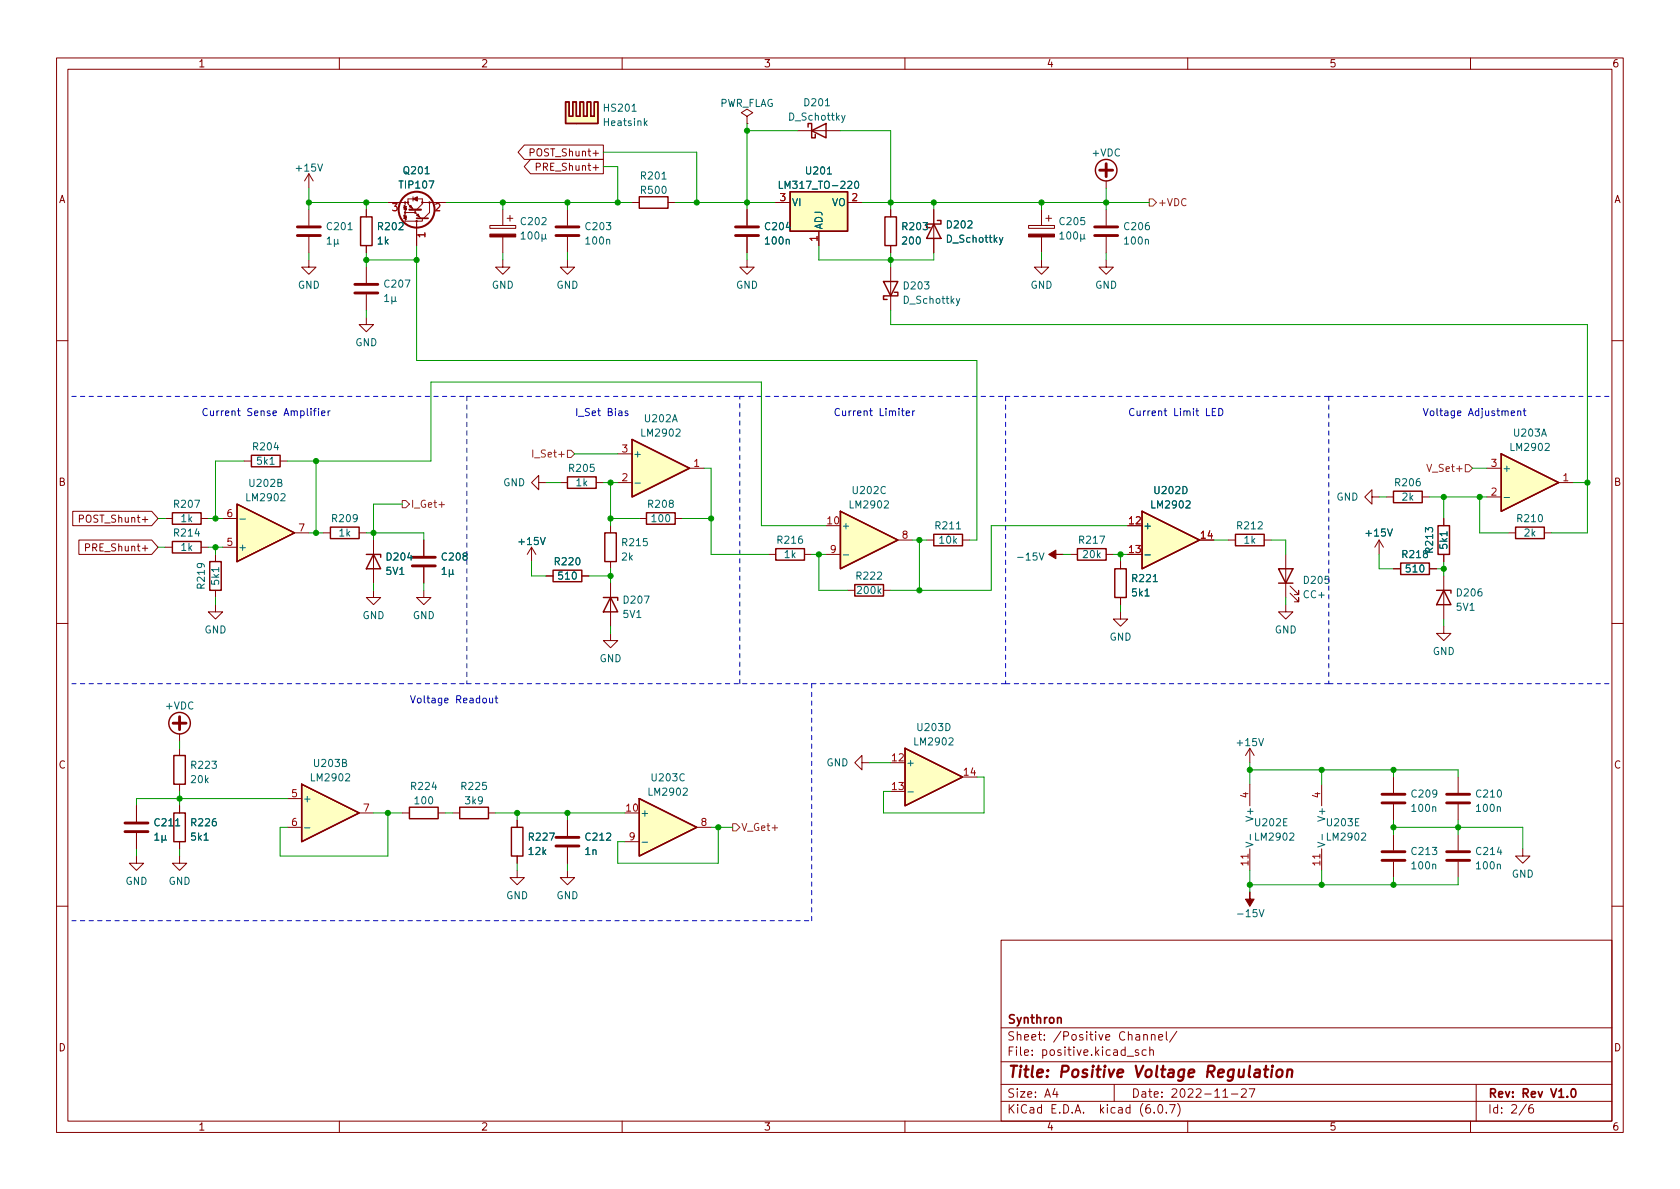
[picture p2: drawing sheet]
<svg xmlns="http://www.w3.org/2000/svg" width="297mm" height="210mm" viewBox="0 0 297 210" stroke-linecap="round" stroke-linejoin="round" font-family="sans-serif">
<g fill="none" stroke="#840000" stroke-width=".18">
<path d="M10 10.2h277v190.1h-277zM12 12.2h273v186.1h-273zM60 10.2v2M110 10.2v2M160 10.2v2M210 10.2v2M260 10.2v2M54.6 30.7l-.8 1.3M54.6 30.7v2.6M54.6 37.1v2.8M54.6 30.7l.8 1.3M64.8 37.1v1.2"/>
<path d="M68.6 35.8h3M71.6 37.6v.4l-.2 .1 .5 .1-.5 .1 .5 .2-.5 .1 .5 .1-.3 .2v.2h3.1v-.5M71.6 35.8h.5v.3l1.1 1M71.6 35.8v.5l-.2 .1 .5 .2-.5 .1 .5 .1-.5 .2 .5 .1-.3 .1v.4h1.8M72.4 36.6l.2-.3 .3 .5zM73 35.2h-.9v.6M73 34.8v.8M73.4 37.1v.5l1 1M73.7 37.1l1-1v-.3h1.2v1.8l-1 1M73.7 38.1l.2-.3 .3 .5zM73.7 39.2v4.2M73.8 35.2h.9v.6"/>
<path d="M76.1 35.8h2.6M86.6 39.9h4.6v.5h-4.6zM88.9 37.1v2.8M89.7 38.6h1M90.2 38.1v1M92.7 25.6h14v2.6h-14l-1.1-1.3zM93.7 27l.6-.1 .2-.2-.1-.3-.7-.1v1.3M93.8 28.2h12.9v2.5h-12.9l-1.1-1.2zM94.8 29.5h.6l.1-.2v-.3l-.7-.1v1.2M100.3 37.1v2.8M111.8 35.8h1.2M118.1 35.8h1.3"/>
<path d="M132.1 20.6l1-.7-1-.6-1 .6 1 .7v1.2M132.1 21.8h.1M132.1 37.1v2.8M137.2 35.8h2.5M141 23.1h7.6M149.9 35.8h2.5M157.5 37.1v1.2M165.1 37.1v7.6M181.9 39.9h4.5v.5h-4.5zM184.1 37.1v2.8M184.9 38.6h1M185.4 38.1v1"/>
<path d="M195.6 32v1.3M195.6 37.1v2.8M54.6 46v1.2h1.3l-1.3 1.3-1.3-1.3h1.3M54.6 41.9v2.8M64.8 56.1v1.3h1.2l-1.2 1.3-1.3-1.3h1.3M64.8 43.4v1.3M64.8 47.2v2.8M64.8 52.1v2.8M88.9 46v1.2h1.3l-1.3 1.3-1.3-1.3h1.3M88.9 41.9v2.8M100.3 46v1.2h1.3l-1.3 1.3-1.2-1.3h1.2M100.3 41.9v2.8"/>
<path d="M132.1 46v1.2h1.2l-1.2 1.3-1.3-1.3h1.3M132.1 41.9v2.8M144.8 40.9v2.5M157.5 43.4v1.3M157.5 47.2v7.7M184.1 46v1.2h1.3l-1.3 1.3-1.2-1.3h1.2M184.1 41.9v2.8M195.6 46v1.2h1.2l-1.2 1.3-1.3-1.3h1.3M195.6 41.9v2.8M10 60.2h2M285 60.2h2M12.9 90.4h13.9l1.1 1.3-1.1 1.3h-13.9z"/>
<path d="M13.9 95.5h12.9l1.1 1.3-1.1 1.2h-12.9zM14 91.7h.6l.2-.2-.1-.3-.7-.1v1.3M15.1 96.8h.6l.2-.2-.1-.3-.7-.1v1.2M29.2 96.8h1.3M29.2 91.7h1.3M35.6 96.8h1.2M35.6 91.7h1.2M38.1 98v1.3M39.4 96.8h2.5M39.4 91.7h2.5M43.2 81.5h1.2M49.5 81.5h1.3"/>
<path d="M52.1 94.2h2.5M57.1 94.2h1.3M63.5 94.2h1.3M66 95.5v7.6M74.9 95.5v2.8M94 96.8l-.8 1.2M94 96.8v2.5M94 96.8l.7 1.2M95.2 85.3v-1.2l-1.2 1.2 1.2 1.3v-1.3h1.3M99.1 85.3h1.2M105.4 85.3h1.3M107.9 93v1.2"/>
<path d="M107.9 99.3v1.3M109.2 85.3h2.6M109.2 80.3h2.6M113 91.7h1.3M119.4 91.7h1.2M121.9 82.8h2.6M135.9 98h1.3M142.2 98h1.3M146 98h2.6M158.7 95.5h2.6M163.8 95.5h1.3M170.2 95.5h1.2"/>
<path d="M189.2 98h1.3M195.6 98h1.2M198.1 99.3v1.3M217.2 95.5h1.2M223.5 95.5h1.3M227.3 98v7.7M242.6 87.9v-1.3l-1.3 1.3 1.3 1.2v-1.2h1.2M243.8 95.5l-.7 1.3M243.8 95.5v2.5M243.8 95.5l.8 1.3M245.1 87.9h1.3M251.5 87.9h1.2"/>
<path d="M255.3 91.7v1.3M255.3 98v1.3M262.9 82.8h2.5M262.9 87.9h2.5M266.7 94.2h1.3M273 94.2h1.3M275.6 85.3h2.5M10 110.2h2M38.1 106.9v1.3h1.3l-1.3 1.3-1.3-1.3h1.3M38.1 104.4v1.3M66 104.4v1.3h1.3l-1.3 1.2-1.2-1.2h1.2M74.9 104.4v1.3h1.3l-1.3 1.2-1.2-1.2h1.2"/>
<path d="M74.9 100.3v2.8M96.5 101.8h1.3M102.9 101.8h1.2M107.9 112v1.3h1.3l-1.3 1.2-1.2-1.2h1.2M107.9 103.1v7.6M149.9 104.4h1.2M156.2 104.4h1.3M198.1 108.2v1.3h1.3l-1.3 1.2-1.3-1.2h1.3M198.1 105.7v1.2M227.3 106.9v1.3h1.3l-1.3 1.3-1.2-1.3h1.2M228.1 104.9l1.5 1.5v-.7v.7h-.7M228.1 103.6l1.5 1.6v-.8v.8h-.7"/>
<path d="M246.4 100.6h1.2M252.7 100.6h1.3M255.3 110.7v1.3h1.2l-1.2 1.3-1.3-1.3h1.3M255.3 101.8v7.7M285 110.2h2M31.7 129.8v1.3M31.7 132.3v1.3M31.7 138.7v1.2M152.4 134.9v-1.3l-1.3 1.3 1.3 1.2v-1.2h1.3M221 132.3v2.6M221 138.7v3.8M221 132.3l-.8 1.3"/>
<path d="M221 132.3l.7 1.3M233.7 138.7v3.8M246.4 137.4v2.8M257.8 137.4v2.8M24.1 151.4v1.2h1.3l-1.3 1.3-1.2-1.3h1.2M24.1 142.5v2.8M24.1 147.3v2.8M31.7 151.4v1.2h1.3l-1.3 1.3-1.2-1.3h1.2M31.7 142.5v1.3M31.7 148.8v1.3M50.8 141.2h2.5M50.8 146.3h2.5"/>
<path d="M63.5 143.8h2.5M71.1 143.8h1.3M77.5 143.8h1.2M80 143.8h1.3M86.4 143.8h1.2M91.4 153.9v1.3h1.3l-1.3 1.3-1.2-1.3h1.2M91.4 145v1.3M91.4 151.4v1.2M100.3 153.9v1.3h1.3l-1.3 1.3-1.2-1.3h1.2M100.3 145v2.8M100.3 149.9v2.7M110.5 148.8h2.5"/>
<path d="M123.2 146.3h2.5M221 150.1v3.8M233.7 150.1v3.8M246.4 142.2v2.8M246.4 147.6v2.8M246.4 152.4v2.8M257.8 142.2v2.8M257.8 147.6v2.8M257.8 152.4v2.8M269.2 150.1v1.3h1.3l-1.3 1.2-1.2-1.2h1.2M10 160.2h2M177 166.3h108v32h-108z"/>
<path d="M285 160.2h2M60 198.3v2M110 198.3v2M160 198.3v2M177 194.8h108M177 191.8h108M177 187.8h108M177 181.8h108M186.5 192.5l-.4 1h1M186.9 193v1M197 191.8v3M199.3 186.8h1.1"/>
<path d="M201.3 185.7l-.4-.1-.2 .2 .1 .3 .5 .1v.4h-.6M202.2 183.1l.2-.2 .4 .1 .1 .9M202.6 185.7l-.4-.1-.3 .3v.4l.2 .3h.5M203.3 185.8l.2-.2 .4 .1v.9M203.3 185.1v1.5M203.6 183.1l.2-.2 .3 .1 .1 .9M203.6 182.9v1M204.1 196.7v.1M204.9 183.4l.7-.1-.1-.3-.4-.1-.2 .2v.8h.6M204.9 195.4l.2-.1a.81 .81 0 0 1 .6 .7 .81 .81 0 0 1-.3 .8h-.2a.81 .81 0 0 1-.6-.6 .81 .81 0 0 1 .3-.8zM206.2 196.7v.1M206.2 182.4v1.3l.2 .2"/>
<path d="M206.8 195.3h1l-.7 1.5M208.1 182.4l-1.3 1.9M208.2 195.1a1.72 1.72 0 0 1 0 2.3M210 198.3v2M216.2 194h.9M217.7 193.5h1.2M219.5 192.7l.6-.2 .2 .2 .1 .3-1 1h1M220.9 192.5h1l-.7 1.5M260 198.3v2M261 191.8v6.5M269.9 195.3l-1.3 1.9M271 195.3a.6 .6 0 0 0-.7 .7v.5l.1 .3h.5l.2-.1 .1-.5-.2-.2-.4-.1-.3 .3"/>
<circle cx="71.6" cy="35.8" r=".13"/>
<circle cx="71.6" cy="37.6" r=".13"/>
<circle cx="72.1" cy="35.8" r=".13"/>
<circle cx="73.4" cy="37.6" r=".13"/>
<circle cx="73.7" cy="39.1" r=".13"/>
<circle cx="74.7" cy="35.8" r=".13"/>
<circle cx="75.9" cy="35.8" r=".13"/>
</g>
<path d="M73.7 38.6h2M278 192.6l.1-.1a.81 .81 0 0 1 .6 .7 .81 .81 0 0 1-.3 .8h-.1a.81 .81 0 0 1-.6-.6 .81 .81 0 0 1 .3-.8z" fill="none" stroke="#840000" stroke-width=".3"/>
<path d="M223.5 189.1h.8M223.9 188.5l-.3 1.7 .1 .2 .4 .1M224.9 189.1l-.1 1.4M225 188.5l-.1 .1 .1 .1 .1-.1-.1-.1v.2M225.8 189.3a.52 .52 0 0 1 .6-.2 .52 .52 0 0 1 .4 .4l-.1 .6a.55 .55 0 0 1-.5 .4 .55 .55 0 0 1-.5-.4zM227.7 189.3a.49 .49 0 0 1 .8 .1l-.1 1.1M227.7 189.1l-.2 1.4" fill="none" stroke="#840000" stroke-width=".4"/>
<g fill="none" stroke="#840000" stroke-width=".51">
<path d="M194.4 30.1h2.3M195.6 29v2.2M52.6 41.7h4M52.6 40.1h4M62.7 51.8h4.1M62.7 50.3h4.1M98.3 41.7h4.1M98.3 40.1h4.1M130 41.7h4.1M130 40.1h4.1M193.5 41.7h4.1M193.5 40.1h4.1"/>
<path d="M72.9 98.5h4.1M72.9 100.1h4.1M30.6 127.9h2.3M31.7 126.7v2.3M22.1 147.1h4.1M22.1 145.5h4.1M98.3 149.6h4.1M98.3 148.1h4.1M244.3 152.1h4.1M244.3 150.6h4.1M244.3 142h4.1M244.3 140.5h4.1"/>
<path d="M255.8 152.1h4M255.8 150.6h4M255.8 142h4M255.8 140.5h4"/>
</g>
<g fill="none" stroke="#006464" stroke-width=".18">
<path d="M137.8 32v1.3h.6M149.4 20.4l-.4 1.2-.2 .1M151.2 32.2l.2-.2a.68 .68 0 0 1 .4 .7 .68 .68 0 0 1-.4 .6l-.2-.1-.1-.4zM57.9 42.3l.3-.4v1.3M57.9 43.2h.7M59.1 42.3v1.3M59.7 43l.2 .2M59.7 42.3v.8l-.4 .1-.2-.2M68 52.4l.4-.3v1.2M68 53.3h.7M69.3 52.5v1.2M69.9 53.1l.2 .2"/>
<path d="M69.9 52.5l-.1 .8h-.3l-.2-.2M92.1 41.4l.4-.4v1.3M92.1 42.3h.8M93.5 41.1l.2-.1a.68 .68 0 0 1 .4 .6 .68 .68 0 0 1-.4 .7l-.2-.1-.1-.4zM94.7 41.1l.2-.1a.68 .68 0 0 1 .4 .6 .68 .68 0 0 1-.4 .7l-.2-.1-.1-.4zM95.8 41.4v1.3M96.4 42.1l.2 .2M96.4 41.4v.8l-.4 .1-.2-.2M169.7 52.8l-.4 1.1-.2 .2M177.3 42l-.4 1.1-.2 .2M187.4 41.4l.4-.4v1.3M187.4 42.3h.7"/>
<path d="M188.7 41.1l.2-.1a.68 .68 0 0 1 .4 .6 .68 .68 0 0 1-.4 .7l-.2-.1-.1-.4zM189.9 41.1l.2-.1a.68 .68 0 0 1 .5 .6 .68 .68 0 0 1-.5 .7l-.2-.1-.1-.4zM191.1 41.4v1.3M191.7 42.1l.2 .2M191.7 41.4l-.1 .8-.3 .1-.2-.2M42.4 91.8h1M112.3 85.4h.9M149.1 98.1h1M202.4 98.1h1M265.9 88h1M78.2 100.7l.3-.4v1.3M78.2 101.6h.7"/>
<path d="M79.4 100.7v1.3M80 101.4l.2 .2M80 100.7v.8l-.4 .1-.2-.2M27.4 147.7l.3-.4v1.3M27.4 148.6h.7M28.6 147.7v1.3M29.2 148.4l.2 .2M29.2 147.7v.8l-.4 .1-.2-.2M53.8 146.4h1M113.5 148.9h1M160.5 140h1M220.3 148.9l1.3 .5-1.3 .4"/>
<path d="M221.1 147.5v1M233 148.9l1.3 .5-1.3 .4M233.8 147.5v1"/>
</g>
<g fill="#ffffc2" stroke="#ffffc2" stroke-width=".18">
<path d="M53.3 138.7l10.2 5.1-10.2 5z"/>
<path d="M160 132.3l10.2 5.1-10.2 5.1z"/>
<path d="M100 18h.6v2.6h.7v-2.6h.6v2.6h.6l-.6 1.2h-1.9z"/>
<path d="M102.5 18h.7v2.6h.6v-2.6h.6v2.6h.7v-2.6h.6v3.8h-3.8l.6-1.2z"/>
<path d="M113 141.2l10.2 5.1-10.2 5.1z"/>
<path d="M201.9 90.4l10.2 5.1-10.2 5.1z"/>
<path d="M148.6 90.4l10.1 5.1-10.1 5.1z"/>
<path d="M41.9 89.1l10.2 5.1-10.2 5.1z"/>
<path d="M139.7 33.9h10.2v7h-10.2z"/>
<path d="M111.8 77.7l10.1 5.1-10.1 5.1z"/>
<path d="M265.4 80.3l10.2 5-10.2 5.1z"/>
</g>
<g fill="none" stroke="#840000" stroke-width=".25">
<path d="M100 18h.6v2.6h.7v-2.6h.6v2.6h.6v-2.6h.7v2.6h.6v-2.6h.6v2.6h.7v-2.6h.6v3.8h-5.7zM63.8 38.3h2v5.1h-2zM113 34.8h5.1v2h-5.1zM139.7 33.9h10.2v7h-10.2zM142.9 22.5v-.7h.6v2.6h.6v-.7M143.5 23.1l2.5-1.3v2.6zM156.5 38.3h2v5.1h-2zM165.1 39.6l1.3 2.6h-2.6zM165.7 39h.7v.6h-2.6v.7h.7M156.2 49.8h2.5l-1.2 2.5zM158.1 51.7h.6v.6h-2.5v.7h.6M111.8 77.7l10.1 5.1-10.1 5.1z"/>
<path d="M30.5 95.8h5.1v2h-5.1zM30.5 90.7h5.1v2h-5.1zM37.1 99.3h2v5.1h-2zM41.9 89.1l10.2 5.1-10.2 5.1zM44.4 80.5h5.1v2h-5.1zM58.4 93.2h5.1v2h-5.1zM64.8 98h2.5v.5M66 98l1.3 2.6h-2.5zM100.3 84.3h5.1v2.1h-5.1zM106.9 94.2h2.1v5.1h-2.1zM114.3 90.7h5.1v2h-5.1zM137.2 97h5v2.1h-5z"/>
<path d="M148.6 90.4l10.1 5.1-10.1 5.1zM165.1 94.5h5.1v2h-5.1zM190.5 97h5.1v2.1h-5.1zM201.9 90.4l10.2 5.1-10.2 5.1zM218.4 94.5h5.1v2h-5.1zM246.4 86.9h5.1v2h-5.1zM247.6 99.6h5.1v2h-5.1zM254.3 93h2v5h-2zM265.4 80.3l10.2 5-10.2 5.1zM268 93.2h5v2h-5zM97.8 100.8h5.1v2.1h-5.1zM106.7 105.7h2.5v.5"/>
<path d="M107.9 105.7l1.3 2.5h-2.5zM151.1 103.4h5.1v2h-5.1zM197.1 100.6h2v5.1h-2zM226.1 100.6h2.5l-1.3 2.5zM226.1 103.1h2.5M254 104.4h2.5v.5M255.3 104.4l1.2 2.5h-2.5zM30.7 133.6h2.1v5.1h-2.1zM53.3 138.7l10.2 5.1-10.2 5zM160 132.3l10.2 5.1-10.2 5.1zM30.7 143.8h2.1v5h-2.1zM72.4 142.7h5.1v2.1h-5.1z"/>
<path d="M81.3 142.7h5.1v2.1h-5.1zM90.4 146.3h2.1v5.1h-2.1zM113 141.2l10.2 5.1-10.2 5.1z"/>
<circle cx="195.6" cy="30.1" r="1.9"/>
<circle cx="31.7" cy="127.9" r="1.9"/>
</g>
<g fill="#840000" stroke="#840000" stroke-width=".18">
<path d="M221 157.7v1.3h.7l-.7 1.3-.8-1.3h.8z"/>
<path d="M185.4 98l1.3-.7v.7h1.3h-1.3v.8z"/>
<path d="M86.6 41.4h4.6v.5h-4.6z"/>
<path d="M73 35.2l.8-.4v.8z"/>
<path d="M181.9 41.4h4.5v.5h-4.5z"/>
</g>
<path d="M72.4 37.1h2" fill="none" stroke="#840000" stroke-width=".38"/>
<circle cx="73.7" cy="37.1" r="3.2" fill="none" stroke="#840000" stroke-width=".36"/>
<path d="M203.2 35.2h.6l.7 .6-.7 .6h-.6zM94.2 79.6v1.2M100.3 79.6h.7l.6 .7-.6 .6h-.7zM71.1 88.5h.7l.6 .6-.6 .7h-.7zM77.6 89.2h1M252.3 82.1l.4 1.3 .4-1.3M259.1 82.2h.6l.6 .6-.6 .6h-.6zM129.5 145.7h.7l.6 .6-.6 .6h-.7z" fill="none" stroke="#725600" stroke-width=".18"/>
<g fill="none" stroke="#0000c2" stroke-width=".18">
<path d="M55 72.2v.1M55 72.7v.8M55.4 72.7h.5M55.9 72.2l-.3 .2v1.1M56.3 72.2v.1M56.3 72.7v.8M56.9 73.1l.6-.1-.1-.3h-.4l-.1 .1v.6h.5M58 72.7v.8M58.4 72.7l-.4 .2M111 72.7h-.3l-.2 .1 .1 .2 .4 .1v.3h-.5M159.4 72.7h.5M159.6 72.2v1.1l.3 .2"/>
<path d="M160.2 73.1l.6-.1v-.3h-.4l-.2 .1 .1 .6h.5M161.4 72.7v.8M161.7 72.7l-.3 .2M214.3 72.8h.5M214.9 72.2h-.6v1.3h.6M215.5 72.2a.64 .64 0 0 1 .7 .7 .64 .64 0 0 1-.7 .6zM267.2 73.1l.6-.1-.1-.3h-.3l-.2 .1 .1 .6h.4M268.3 72.8l.2-.1h.3l.1 .8M268.3 72.7v.8M269.3 72.7h.5M269.5 72.2v1.1l.3 .2M86.6 123.5v.7l.3 .1 .2-.1"/>
<path d="M87.1 123.5v.8M87.5 123.5h.5M87.7 123v1.1l.3 .2"/>
</g>
<g fill="none" stroke="#0000c2" stroke-width=".18" stroke-dasharray=".8 .8">
<path d="M12.7 70.1h69.8M82.5 70.1v50.8M82.5 70.1h48.3M130.8 70.1h47M177.8 70.1v50.8M177.8 70.1h57.1M234.9 70.1v50.8M234.9 70.1h49.6M12.7 120.9h69.8M82.5 120.9h48.3M130.8 120.9v-50.8M177.8 120.9h-47"/>
<path d="M234.9 120.9h49.6M234.9 120.9h-57.1M12.7 162.8h130.8M143.5 162.8v-41.9"/>
</g>
<g fill="none" stroke="#009600" stroke-width=".18">
<path d="M54.6 35.8h14M54.6 33.3v3.8M64.8 35.8v1.3M78.7 35.8h33.1M88.9 35.8v1.3M100.3 35.8v1.3M106.7 29.5h2.5v6.3M106.7 26.9h16.5v8.9M119.4 35.8h17.8M132.1 21.8v15.3M132.1 23.1h8.9M148.6 23.1h8.9v14"/>
<path d="M152.4 35.8h50.8M165.1 35.8v1.3M184.1 35.8v1.3M195.6 33.3v3.8M54.6 44.7v1.3M64.8 46h8.9M64.8 44.7v2.5M64.8 54.9v1.2M73.7 43.4v20.3h99v31.8h-1.3M88.9 44.7v1.3M100.3 44.7v1.3M132.1 44.7v1.3"/>
<path d="M144.8 43.4v2.6h20.3v-1.3M157.5 44.7v2.5M157.5 54.9v2.5h123.2v36.8h-6.4M184.1 44.7v1.3M195.6 44.7v1.3M27.9 96.8h1.3M27.9 91.7h1.3M36.8 96.8h2.6M36.8 91.7h2.6M38.1 96.8v1.2M43.2 81.5h-5.1v10.2M50.8 81.5h25.4v-13.9h58.4v25.4h11.4"/>
<path d="M54.6 94.2h2.5M55.9 81.5v12.7M64.8 94.2h10.1v1.3M71.1 89.1h-5.1v6.4M94 99.3v2.5h2.5M96.5 85.3h2.6M101.6 80.3h7.6M106.7 85.3h2.5M107.9 91.7h5.1M107.9 85.3v7.7M120.6 91.7h5.1M124.5 82.8h1.2v15.2h10.2"/>
<path d="M143.5 98h2.5M144.8 98v6.4h5.1M161.3 95.5h2.5M162.6 95.5v8.9M188 98h1.2M196.8 98h2.6M198.1 98v1.3M199.4 93h-24.1v11.4h-17.8M214.6 95.5h2.6M224.8 95.5h2.5v2.5M243.8 87.9h1.3M243.8 98v2.6h2.6"/>
<path d="M252.7 87.9h10.2M255.3 87.9v3.8M255.3 99.3v2.5M260.3 82.8h2.6M261.6 87.9v6.3h5.1M278.1 85.3h2.6M38.1 105.7v1.2M66 103.1v1.3M74.9 103.1v1.3M104.1 101.8h3.8M107.9 100.6v2.5M107.9 110.7v1.3"/>
<path d="M198.1 106.9v1.3M227.3 105.7v1.2M254 100.6h1.3M255.3 109.5v1.2M31.7 131.1v1.2M31.7 139.9v2.6M153.7 134.9h3.8M172.7 137.4h1.3v6.4h-17.8v-3.9h1.3M221 136.1h36.8v1.3M221 134.9v3.8M233.7 136.1v2.6M246.4 136.1v1.3"/>
<path d="M24.1 150.1v1.3M31.7 150.1v1.3M50.8 141.2h-26.7v1.3M66 143.8h5.1M68.6 143.8v7.6h-19.1v-5.1h1.3M78.7 143.8h1.3M87.6 143.8h22.9M91.4 143.8v1.2M91.4 152.6v1.3M100.3 143.8v1.2M100.3 152.6v1.3M125.7 146.3h3.8"/>
<path d="M127 146.3v6.3h-17.8v-3.8h1.3M221 153.9v3.8M233.7 153.9v2.6M246.4 146.3h22.8v3.8M246.4 145v2.6M246.4 155.2v1.3M257.8 155.2v1.3h-36.8M257.8 145v2.6"/>
</g>
<g fill="#009600" stroke="#009600" stroke-width=".18">
<circle cx="91.4" cy="143.8" r=".46"/>
<circle cx="127" cy="146.3" r=".46"/>
<circle cx="100.3" cy="143.8" r=".46"/>
<circle cx="107.9" cy="101.8" r=".46"/>
<circle cx="73.7" cy="46" r=".46"/>
<circle cx="55.9" cy="81.5" r=".46"/>
<circle cx="64.8" cy="46" r=".46"/>
<circle cx="64.8" cy="35.8" r=".46"/>
<circle cx="66" cy="94.2" r=".46"/>
<circle cx="54.6" cy="35.8" r=".46"/>
<circle cx="123.2" cy="35.8" r=".46"/>
<circle cx="132.1" cy="35.8" r=".46"/>
<circle cx="132.1" cy="23.1" r=".46"/>
<circle cx="109.2" cy="35.8" r=".46"/>
<circle cx="100.3" cy="35.8" r=".46"/>
<circle cx="88.9" cy="35.8" r=".46"/>
<circle cx="157.5" cy="35.8" r=".46"/>
<circle cx="157.5" cy="46" r=".46"/>
<circle cx="31.7" cy="141.2" r=".46"/>
<circle cx="68.6" cy="143.8" r=".46"/>
<circle cx="38.1" cy="91.7" r=".46"/>
<circle cx="38.1" cy="96.8" r=".46"/>
<circle cx="55.9" cy="94.2" r=".46"/>
<circle cx="255.3" cy="87.9" r=".46"/>
<circle cx="261.6" cy="87.9" r=".46"/>
<circle cx="280.7" cy="85.3" r=".46"/>
<circle cx="246.4" cy="156.5" r=".46"/>
<circle cx="246.4" cy="136.1" r=".46"/>
<circle cx="246.4" cy="146.3" r=".46"/>
<circle cx="257.8" cy="146.3" r=".46"/>
<circle cx="255.3" cy="100.6" r=".46"/>
<circle cx="162.6" cy="104.4" r=".46"/>
<circle cx="233.7" cy="156.5" r=".46"/>
<circle cx="221" cy="156.5" r=".46"/>
<circle cx="198.1" cy="98" r=".46"/>
<circle cx="162.6" cy="95.5" r=".46"/>
<circle cx="233.7" cy="136.1" r=".46"/>
<circle cx="221" cy="136.1" r=".46"/>
<circle cx="125.7" cy="91.7" r=".46"/>
<circle cx="107.9" cy="85.3" r=".46"/>
<circle cx="107.9" cy="91.7" r=".46"/>
<circle cx="144.8" cy="98" r=".46"/>
<circle cx="195.6" cy="35.8" r=".46"/>
<circle cx="184.1" cy="35.8" r=".46"/>
<circle cx="165.1" cy="35.8" r=".46"/>
</g>
<text font-size="2.8" fill="#840000" x="178" y="190.6">Title: Positive Voltage Regulation</text>
<g font-size="2.1" fill="#840000">
<text x="178" y="184">Sheet: /Positive Channel/</text>
<text x="178" y="181">Synthron</text>
<text x="178" y="186.7">File: positive.kicad_sch</text>
<text x="178" y="196.9">KiCad E.D.A. kicad (6.0.7)</text>
<text x="178" y="194.1">Size: A4</text>
<text x="200" y="194.1">Date: 2022-11-27</text>
<text x="263" y="194.1">Rev: Rev V1.0</text>
<text x="263" y="196.9">Id: 2/6</text>
</g>
<g font-size="1.8" fill="#840000">
<text x="35" y="11.9">1</text>
<text x="85" y="11.9">2</text>
<text x="135" y="11.9">3</text>
<text x="185" y="11.9">4</text>
<text x="235" y="11.9">5</text>
<text x="285" y="11.9">6</text>
<text x="94.4" y="27.6">POST_Shunt+</text>
<text x="10.3" y="35.9">A</text>
<text x="95.5" y="30.2">PRE_Shunt+</text>
<text x="285.3" y="35.9">A</text>
<text x="10.3" y="85.9">B</text>
<text x="285.3" y="85.9">B</text>
<text x="14.7" y="92.4">POST_Shunt+</text>
<text x="15.8" y="97.5">PRE_Shunt+</text>
<text x="10.3" y="135.9">C</text>
<text x="285.3" y="135.9">C</text>
<text x="10.3" y="185.9">D</text>
<text x="285.3" y="185.9">D</text>
<text x="35" y="199.9">1</text>
<text x="85" y="199.9">2</text>
<text x="135" y="199.9">3</text>
<text x="185" y="199.9">4</text>
<text x="235" y="199.9">5</text>
<text x="285" y="199.9">6</text>
</g>
<g font-size="1.8" fill="#006464">
<text x="106.9" y="22.3">Heatsink</text>
<text x="106.9" y="19.7">HS201</text>
<text x="127.1" y="18.9">PWR_FLAG</text>
<text x="139.6" y="21.3">D_Schottky</text>
<text x="142.3" y="18.8">D201</text>
<text x="193.2" y="27.7">+VDC</text>
<text x="52.5" y="30.3">+15V</text>
<text x="70.8" y="33.3">TIP107</text>
<text x="71.5" y="30.8">Q201</text>
<text x="113.5" y="31.7">R201</text>
<text x="113.5" y="34.3">R500</text>
<text x="138.5" y="33.4">LM317_TO-220</text>
<text x="142.7" y="30.8">U201</text>
<text x="57.9" y="40.7">C201</text>
<text x="67" y="40.7">R202</text>
<text x="92.2" y="39.8">C202</text>
<text x="103.7" y="40.7">C203</text>
<text x="135.4" y="40.7">C204</text>
<text x="140" y="36.4">VI</text>
<text x="145.4" y="40.6" transform="rotate(-90 145.4 40.6)">ADJ</text>
<text x="147" y="36.4">VO</text>
<text x="159.7" y="40.7">R203</text>
<text x="167.5" y="40.4">D202</text>
<text x="187.5" y="39.8">C205</text>
<text x="198.9" y="40.7">C206</text>
<text x="66.8" y="43.2">1k</text>
<text x="103.7" y="43.2">100n</text>
<text x="135.5" y="43.2">100n</text>
<text x="159.7" y="43.2">200</text>
<text x="167.5" y="42.9">D_Schottky</text>
<text x="199" y="43.2">100n</text>
<text x="52.6" y="51">GND</text>
<text x="68.1" y="50.8">C207</text>
<text x="86.9" y="51">GND</text>
<text x="98.4" y="51">GND</text>
<text x="130.1" y="51">GND</text>
<text x="159.9" y="53.7">D_Schottky</text>
<text x="159.9" y="51.2">D203</text>
<text x="182.2" y="51">GND</text>
<text x="193.6" y="51">GND</text>
<text x="62.8" y="61.2">GND</text>
<text x="113.6" y="77.2">LM2902</text>
<text x="114.1" y="74.7">U202A</text>
<text x="267.8" y="77.2">U203A</text>
<text x="44.9" y="79.6">R204</text>
<text x="45.5" y="82.2">5k1</text>
<text x="100.8" y="83.4">R205</text>
<text x="111.9" y="80.9">+</text>
<text x="265.6" y="83.4">+</text>
<text x="267.3" y="79.7">LM2902</text>
<text x="30.9" y="89.8">R207</text>
<text x="43.7" y="88.6">LM2902</text>
<text x="44.2" y="86.1">U202B</text>
<text x="88.9" y="86">GND</text>
<text x="101.9" y="86">1k</text>
<text x="114.7" y="89.8">R208</text>
<text x="150.4" y="89.9">LM2902</text>
<text x="150.9" y="87.4">U202C</text>
<text x="203.8" y="89.9">LM2902</text>
<text x="204.3" y="87.4">U202D</text>
<text x="236.3" y="88.5">GND</text>
<text x="246.8" y="86">R206</text>
<text x="247.9" y="88.5">2k</text>
<text x="30.9" y="94.9">R214</text>
<text x="32" y="92.3">1k</text>
<text x="58.8" y="92.3">R209</text>
<text x="60" y="94.9">1k</text>
<text x="115.4" y="92.3">100</text>
<text x="148.7" y="93.6">+</text>
<text x="165.5" y="93.6">R211</text>
<text x="202.1" y="93.6">+</text>
<text x="218.9" y="93.6">R212</text>
<text x="241.7" y="94.9">+15V</text>
<text x="268.4" y="92.3">R210</text>
<text x="269.5" y="94.9">2k</text>
<text x="32" y="97.4">1k</text>
<text x="42" y="97.4">+</text>
<text x="68.3" y="101.6">5V1</text>
<text x="68.5" y="99.1">D204</text>
<text x="78.3" y="99.1">C208</text>
<text x="91.9" y="96.4">+15V</text>
<text x="98.2" y="99.9">R220</text>
<text x="109.9" y="99.1">2k</text>
<text x="110.1" y="96.6">R215</text>
<text x="137.6" y="96.1">R216</text>
<text x="138.7" y="98.7">1k</text>
<text x="166.2" y="96.1">10k</text>
<text x="180.3" y="99.1">-15V</text>
<text x="190.9" y="96.1">R217</text>
<text x="191.6" y="98.7">20k</text>
<text x="220" y="96.1">1k</text>
<text x="248.1" y="98.7">R218</text>
<text x="248.7" y="101.2">510</text>
<text x="253.4" y="97.6" transform="rotate(-90 253.4 97.6)">R213</text>
<text x="255.9" y="97" transform="rotate(-90 255.9 97)">5k1</text>
<text x="36.2" y="104" transform="rotate(-90 36.2 104)">R219</text>
<text x="38.7" y="103.3" transform="rotate(-90 38.7 103.3)">5k1</text>
<text x="98.9" y="102.5">510</text>
<text x="110.4" y="106.7">D207</text>
<text x="151.6" y="102.5">R222</text>
<text x="151.7" y="105">200k</text>
<text x="200.2" y="105.5">5k1</text>
<text x="200.3" y="102.9">R221</text>
<text x="230.6" y="105.8">CC+</text>
<text x="230.7" y="103.2">D205</text>
<text x="257.6" y="108">5V1</text>
<text x="257.7" y="105.5">D206</text>
<text x="36.1" y="112">GND</text>
<text x="64.1" y="109.5">GND</text>
<text x="73" y="109.5">GND</text>
<text x="110.2" y="109.3">5V1</text>
<text x="196.2" y="113.3">GND</text>
<text x="225.4" y="112">GND</text>
<text x="106" y="117.1">GND</text>
<text x="253.3" y="115.8">GND</text>
<text x="29.4" y="125.5">+VDC</text>
<text x="161.9" y="131.8">LM2902</text>
<text x="162.3" y="129.3">U203D</text>
<text x="218.9" y="131.9">+15V</text>
<text x="33.9" y="135.9">R223</text>
<text x="55.7" y="135.6">U203B</text>
<text x="146.1" y="135.5">GND</text>
<text x="160.1" y="135.5">+</text>
<text x="33.9" y="138.5">20k</text>
<text x="53.5" y="141.9">+</text>
<text x="55.2" y="138.2">LM2902</text>
<text x="72.8" y="139.7">R224</text>
<text x="73.5" y="142.2">100</text>
<text x="81.7" y="139.7">R225</text>
<text x="82.3" y="142.2">3k9</text>
<text x="114.9" y="140.7">LM2902</text>
<text x="115.4" y="138.2">U203C</text>
<text x="249.7" y="141">C209</text>
<text x="249.8" y="143.6">100n</text>
<text x="261.1" y="141">C210</text>
<text x="261.2" y="143.6">100n</text>
<text x="27.5" y="146.1">C211</text>
<text x="33.9" y="148.6">5k1</text>
<text x="33.9" y="146.1">R226</text>
<text x="93.6" y="148.6">R227</text>
<text x="103.7" y="148.6">C212</text>
<text x="113.2" y="144.4">+</text>
<text x="221.6" y="144.8" transform="rotate(-90 221.6 144.8)">V+</text>
<text x="222" y="146.1">U202E</text>
<text x="222.1" y="148.6">LM2902</text>
<text x="234.3" y="144.8" transform="rotate(-90 234.3 144.8)">V+</text>
<text x="234.7" y="146.1">U203E</text>
<text x="234.8" y="148.6">LM2902</text>
<text x="93.5" y="151.2">12k</text>
<text x="103.5" y="151.2">1n</text>
<text x="249.7" y="151.2">C213</text>
<text x="249.8" y="153.7">100n</text>
<text x="261.1" y="151.2">C214</text>
<text x="261.2" y="153.7">100n</text>
<text x="267.3" y="155.2">GND</text>
<text x="22.2" y="156.5">GND</text>
<text x="29.8" y="156.5">GND</text>
<text x="89.5" y="159">GND</text>
<text x="98.4" y="159">GND</text>
<text x="219.2" y="162.2">-15V</text>
</g>
<g font-size="1.8" fill="#a90000">
<text x="137.9" y="35.6">3</text>
<text x="150.6" y="35.6">2</text>
<text x="69.4" y="37.3">3</text>
<text x="76.9" y="37.3">2</text>
<text x="75.2" y="42" transform="rotate(-90 75.2 42)">1</text>
<text x="144.5" y="42.7" transform="rotate(-90 144.5 42.7)">1</text>
<text x="110" y="80">3</text>
<text x="122.7" y="82.5">1</text>
<text x="263.7" y="82.5">3</text>
<text x="110" y="85.1">2</text>
<text x="263.7" y="87.6">2</text>
<text x="276.4" y="85.1">1</text>
<text x="40.1" y="91.4">6</text>
<text x="52.8" y="94">7</text>
<text x="146.3" y="92.7">10</text>
<text x="159.5" y="95.2">8</text>
<text x="199.7" y="92.7">12</text>
<text x="212.4" y="95.2">14</text>
<text x="40.1" y="96.5">5</text>
<text x="146.8" y="97.8">9</text>
<text x="199.7" y="97.8">13</text>
<text x="157.8" y="134.6">12</text>
<text x="170.5" y="137.2">14</text>
<text x="51.6" y="141">5</text>
<text x="64.3" y="143.5">7</text>
<text x="110.8" y="143.5">10</text>
<text x="157.8" y="139.7">13</text>
<text x="220.7" y="141.1" transform="rotate(-90 220.7 141.1)">4</text>
<text x="233.4" y="141.1" transform="rotate(-90 233.4 141.1)">4</text>
<text x="51.6" y="146">6</text>
<text x="111.3" y="148.6">9</text>
<text x="124" y="146">8</text>
<text x="220.7" y="153" transform="rotate(-90 220.7 153)">11</text>
<text x="233.4" y="153" transform="rotate(-90 233.4 153)">11</text>
</g>
<g font-size="1.8" fill="#725600">
<text x="204.7" y="36.4">+VDC</text>
<text x="94.9" y="80.9">I_Set+</text>
<text x="252.9" y="83.4">V_Set+</text>
<text x="72.6" y="89.8">I_Get+</text>
<text x="131" y="146.9">V_Get+</text>
</g>
<g font-size="1.8" fill="#0000c2">
<text x="35.6" y="73.6">Current Sense Amplifier</text>
<text x="101.6" y="73.6">I_Set Bias</text>
<text x="147.3" y="73.6">Current Limiter</text>
<text x="199.4" y="73.6">Current Limit LED</text>
<text x="251.5" y="73.6">Voltage Adjustment</text>
<text x="72.4" y="124.4">Voltage Readout</text>
</g>
</svg>
